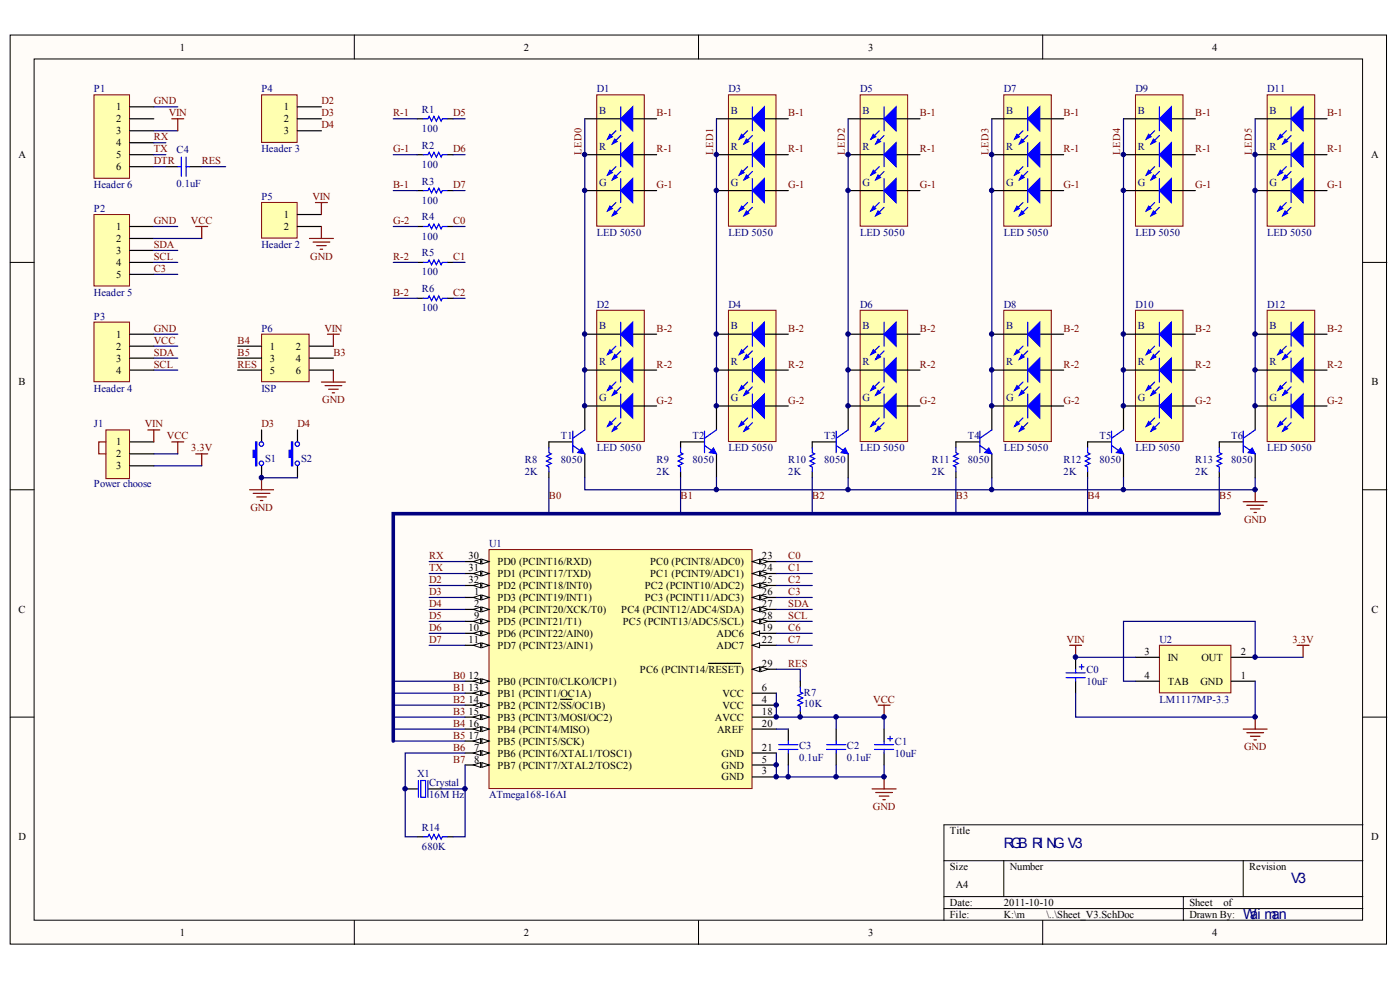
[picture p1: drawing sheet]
<svg xmlns="http://www.w3.org/2000/svg" width="291mm" height="204mm" viewBox="0 0 291 204" stroke-linecap="round" stroke-linejoin="round" font-family="sans-serif">
<g fill="#fffcf8" stroke="#000" stroke-width=".21">
<path d="M2.1 7.3h286.1v188.9h-286.1z"/>
<path d="M7.1 12.3h276.2v179h-276.2z"/>
</g>
<g fill="none" stroke="#000" stroke-width=".21">
<path d="M73.7 7.3v5M145.2 7.3v5M216.8 7.3v5M2.1 54.5h5M283.3 54.5h5M2.1 101.8h5M283.3 101.8h5M2.1 149.1h5M283.3 149.1h5M196.2 178.9h87.1M208.7 178.9v7.5M258.4 178.9v7.5"/>
<path d="M283.3 171.4h-87.1v19.9M73.7 191.3v5M145.2 191.3v5M196.2 186.4h87.1M196.2 188.9h87.1M216.8 191.3v5M246 186.4v4.9"/>
</g>
<path d="M124.1 19.7h9.8v27.3h-9.8z" fill="#ffffb0" stroke="#800000" stroke-width=".21"/>
<path d="M86.7 24.7h1.3M93 24.7h1.2M121.6 39.6h7.4M121.6 32.2h7.4M121.6 24.7h7.4M131.5 39.6h5M131.5 32.2h5M131.5 24.7h5" fill="none" stroke="#000" stroke-width=".25"/>
<g fill="#00f" stroke="#00f" stroke-width=".25">
<path d="M129 39.6l2.5-2.5v5z"/>
<path d="M126.8 42.9l.5 .4-1 .5z"/>
<path d="M127.8 43.8l.5 .5-1 .5z"/>
<path d="M129 32.2l2.5-2.5v4.9z"/>
<path d="M126.8 35.4l.5 .5-1 .5z"/>
<path d="M127.8 36.4l.5 .5-1 .5z"/>
<path d="M129 24.7l2.5-2.5v5z"/>
<path d="M126.8 27.9l.5 .5-1 .5z"/>
<path d="M127.8 28.9l.5 .5-1 .5z"/>
</g>
<path d="M88 24.7h1l.2-.5 .5 1 .5-1 .5 1 .5-1 .5 1 .3-.5h1M128 34.6l-1.7 1.8M128 27.2l-1.7 1.7M129 22.2v5M129 29.7v4.9M129 37.1v5M129 35.6l-1.7 1.8M129 28.2l-1.7 1.7M128 42.1l-1.7 1.7M129 43.1l-1.7 1.7" fill="none" stroke="#00f" stroke-width=".25"/>
<path d="M124.1 64.5h9.8v27.3h-9.8z" fill="#ffffb0" stroke="#800000" stroke-width=".21"/>
<path d="M121.6 76.9h7.4M121.6 69.5h7.4M131.5 76.9h5M131.5 69.5h5M121.6 84.4h7.4M131.5 84.4h5" fill="none" stroke="#000" stroke-width=".25"/>
<g fill="#00f" stroke="#00f" stroke-width=".25">
<path d="M129 84.4l2.5-2.5v5z"/>
<path d="M126.8 87.6l.5 .5-1 .5z"/>
<path d="M127.8 88.6l.5 .5-1 .5z"/>
<path d="M129 76.9l2.5-2.5v5z"/>
<path d="M126.8 80.2l.5 .5-1 .5z"/>
<path d="M127.8 81.2l.5 .5-1 .4z"/>
<path d="M129 69.5l2.5-2.5v5z"/>
<path d="M126.8 72.7l.5 .5-1 .5z"/>
<path d="M127.8 73.7l.5 .5-1 .5z"/>
</g>
<path d="M128 79.4l-1.7 1.8M128 72l-1.7 1.7M129 67v5M129 74.4v5M129 72.9l-1.7 1.8M128 86.9l-1.7 1.7M129 87.9l-1.7 1.7M129 81.9v5M129 80.4l-1.7 1.7" fill="none" stroke="#00f" stroke-width=".25"/>
<path d="M151.4 19.7h9.9v27.3h-9.9z" fill="#ffffb0" stroke="#800000" stroke-width=".21"/>
<path d="M148.9 39.6h7.5M148.9 32.2h7.5M148.9 24.7h7.5M158.9 39.6h5M158.9 32.2h5M158.9 24.7h5" fill="none" stroke="#000" stroke-width=".25"/>
<g fill="#00f" stroke="#00f" stroke-width=".25">
<path d="M156.4 39.6l2.5-2.5v5z"/>
<path d="M154.2 42.9l.5 .4-1 .5z"/>
<path d="M155.2 43.8l.5 .5-1 .5z"/>
<path d="M156.4 32.2l2.5-2.5v4.9z"/>
<path d="M154.2 35.4l.5 .5-1 .5z"/>
<path d="M155.2 36.4l.5 .5-1 .5z"/>
<path d="M156.4 24.7l2.5-2.5v5z"/>
<path d="M154.2 27.9l.5 .5-1 .5z"/>
<path d="M155.2 28.9l.5 .5-1 .5z"/>
</g>
<path d="M155.4 34.6l-1.7 1.8M155.4 27.2l-1.7 1.7M156.4 22.2v5M156.4 29.7v4.9M156.4 37.1v5M156.4 35.6l-1.7 1.8M156.4 28.2l-1.7 1.7M155.4 42.1l-1.7 1.7M156.4 43.1l-1.7 1.7" fill="none" stroke="#00f" stroke-width=".25"/>
<path d="M151.4 64.5h9.9v27.3h-9.9z" fill="#ffffb0" stroke="#800000" stroke-width=".21"/>
<path d="M148.9 76.9h7.5M148.9 69.5h7.5M158.9 76.9h5M158.9 69.5h5M148.9 84.4h7.5M158.9 84.4h5" fill="none" stroke="#000" stroke-width=".25"/>
<g fill="#00f" stroke="#00f" stroke-width=".25">
<path d="M156.4 84.4l2.5-2.5v5z"/>
<path d="M154.2 87.6l.5 .5-1 .5z"/>
<path d="M155.2 88.6l.5 .5-1 .5z"/>
<path d="M156.4 76.9l2.5-2.5v5z"/>
<path d="M154.2 80.2l.5 .5-1 .5z"/>
<path d="M155.2 81.2l.5 .5-1 .4z"/>
<path d="M156.4 69.5l2.5-2.5v5z"/>
<path d="M154.2 72.7l.5 .5-1 .5z"/>
<path d="M155.2 73.7l.5 .5-1 .5z"/>
</g>
<path d="M155.4 79.4l-1.7 1.8M155.4 72l-1.7 1.7M156.4 67v5M156.4 74.4v5M156.4 72.9l-1.7 1.8M155.4 86.9l-1.7 1.7M156.4 87.9l-1.7 1.7M156.4 81.9v5M156.4 80.4l-1.7 1.7" fill="none" stroke="#00f" stroke-width=".25"/>
<path d="M178.8 19.7h9.9v27.3h-9.9z" fill="#ffffb0" stroke="#800000" stroke-width=".21"/>
<path d="M176.3 39.6h7.5M176.3 32.2h7.5M176.3 24.7h7.5M186.3 39.6h5M186.3 32.2h5M186.3 24.7h5" fill="none" stroke="#000" stroke-width=".25"/>
<g fill="#00f" stroke="#00f" stroke-width=".25">
<path d="M183.8 39.6l2.5-2.5v5z"/>
<path d="M181.5 42.9l.5 .4-.9 .5z"/>
<path d="M182.5 43.8l.5 .5-1 .5z"/>
<path d="M183.8 32.2l2.5-2.5v4.9z"/>
<path d="M181.5 35.4l.5 .5-.9 .5z"/>
<path d="M182.5 36.4l.5 .5-1 .5z"/>
<path d="M183.8 24.7l2.5-2.5v5z"/>
<path d="M181.5 27.9l.5 .5-.9 .5z"/>
<path d="M182.5 28.9l.5 .5-1 .5z"/>
</g>
<path d="M182.8 34.6l-1.7 1.8M182.8 27.2l-1.7 1.7M183.8 22.2v5M183.8 29.7v4.9M183.8 37.1v5M183.8 35.6l-1.8 1.8M183.8 28.2l-1.8 1.7M182.8 42.1l-1.7 1.7M183.8 43.1l-1.8 1.7" fill="none" stroke="#00f" stroke-width=".25"/>
<path d="M178.8 64.5h9.9v27.3h-9.9z" fill="#ffffb0" stroke="#800000" stroke-width=".21"/>
<path d="M176.3 76.9h7.5M176.3 69.5h7.5M186.3 76.9h5M186.3 69.5h5M176.3 84.4h7.5M186.3 84.4h5" fill="none" stroke="#000" stroke-width=".25"/>
<g fill="#00f" stroke="#00f" stroke-width=".25">
<path d="M183.8 84.4l2.5-2.5v5z"/>
<path d="M181.5 87.6l.5 .5-.9 .5z"/>
<path d="M182.5 88.6l.5 .5-1 .5z"/>
<path d="M183.8 76.9l2.5-2.5v5z"/>
<path d="M181.5 80.2l.5 .5-.9 .5z"/>
<path d="M182.5 81.2l.5 .5-1 .4z"/>
<path d="M183.8 69.5l2.5-2.5v5z"/>
<path d="M181.5 72.7l.5 .5-.9 .5z"/>
<path d="M182.5 73.7l.5 .5-1 .5z"/>
</g>
<path d="M182.8 79.4l-1.7 1.8M182.8 72l-1.7 1.7M183.8 67v5M183.8 74.4v5M183.8 72.9l-1.8 1.8M182.8 86.9l-1.7 1.7M183.8 87.9l-1.8 1.7M183.8 81.9v5M183.8 80.4l-1.8 1.7" fill="none" stroke="#00f" stroke-width=".25"/>
<path d="M236.1 19.7h9.8v27.3h-9.8z" fill="#ffffb0" stroke="#800000" stroke-width=".21"/>
<path d="M233.6 39.6h7.4M233.6 32.2h7.4M233.6 24.7h7.4M243.5 39.6h5M243.5 32.2h5M243.5 24.7h5" fill="none" stroke="#000" stroke-width=".25"/>
<g fill="#00f" stroke="#00f" stroke-width=".25">
<path d="M241 39.6l2.5-2.5v5z"/>
<path d="M238.8 42.9l.5 .4-1 .5z"/>
<path d="M239.8 43.8l.5 .5-1 .5z"/>
<path d="M241 32.2l2.5-2.5v4.9z"/>
<path d="M238.8 35.4l.5 .5-1 .5z"/>
<path d="M239.8 36.4l.5 .5-1 .5z"/>
<path d="M241 24.7l2.5-2.5v5z"/>
<path d="M238.8 27.9l.5 .5-1 .5z"/>
<path d="M239.8 28.9l.5 .5-1 .5z"/>
</g>
<path d="M240 34.6l-1.7 1.8M240 27.2l-1.7 1.7M241 22.2v5M241 29.7v4.9M241 37.1v5M241 35.6l-1.7 1.8M241 28.2l-1.7 1.7M240 42.1l-1.7 1.7M241 43.1l-1.7 1.7" fill="none" stroke="#00f" stroke-width=".25"/>
<path d="M236.1 64.5h9.8v27.3h-9.8z" fill="#ffffb0" stroke="#800000" stroke-width=".21"/>
<path d="M233.6 76.9h7.4M233.6 69.5h7.4M243.5 76.9h5M243.5 69.5h5M233.6 84.4h7.4M243.5 84.4h5" fill="none" stroke="#000" stroke-width=".25"/>
<g fill="#00f" stroke="#00f" stroke-width=".25">
<path d="M241 84.4l2.5-2.5v5z"/>
<path d="M238.8 87.6l.5 .5-1 .5z"/>
<path d="M239.8 88.6l.5 .5-1 .5z"/>
<path d="M241 76.9l2.5-2.5v5z"/>
<path d="M238.8 80.2l.5 .5-1 .5z"/>
<path d="M239.8 81.2l.5 .5-1 .4z"/>
<path d="M241 69.5l2.5-2.5v5z"/>
<path d="M238.8 72.7l.5 .5-1 .5z"/>
<path d="M239.8 73.7l.5 .5-1 .5z"/>
</g>
<path d="M240 79.4l-1.7 1.8M240 72l-1.7 1.7M241 67v5M241 74.4v5M241 72.9l-1.7 1.8M240 86.9l-1.7 1.7M241 87.9l-1.7 1.7M241 81.9v5M241 80.4l-1.7 1.7" fill="none" stroke="#00f" stroke-width=".25"/>
<path d="M263.4 19.7h9.9v27.3h-9.9z" fill="#ffffb0" stroke="#800000" stroke-width=".21"/>
<path d="M260.9 39.6h7.5M260.9 32.2h7.5M260.9 24.7h7.5M270.9 39.6h5M270.9 32.2h5M270.9 24.7h5" fill="none" stroke="#000" stroke-width=".25"/>
<g fill="#00f" stroke="#00f" stroke-width=".25">
<path d="M268.4 39.6l2.5-2.5v5z"/>
<path d="M266.2 42.9l.5 .4-1 .5z"/>
<path d="M267.2 43.8l.5 .5-1 .5z"/>
<path d="M268.4 32.2l2.5-2.5v4.9z"/>
<path d="M266.2 35.4l.5 .5-1 .5z"/>
<path d="M267.2 36.4l.5 .5-1 .5z"/>
<path d="M268.4 24.7l2.5-2.5v5z"/>
<path d="M266.2 27.9l.5 .5-1 .5z"/>
<path d="M267.2 28.9l.5 .5-1 .5z"/>
</g>
<path d="M267.4 34.6l-1.7 1.8M267.4 27.2l-1.7 1.7M268.4 22.2v5M268.4 29.7v4.9M268.4 37.1v5M268.4 35.6l-1.7 1.8M268.4 28.2l-1.7 1.7M267.4 42.1l-1.7 1.7M268.4 43.1l-1.7 1.7" fill="none" stroke="#00f" stroke-width=".25"/>
<path d="M263.4 64.5h9.9v27.3h-9.9z" fill="#ffffb0" stroke="#800000" stroke-width=".21"/>
<g fill="none" stroke="#000" stroke-width=".25">
<path d="M86.7 32.2h1.3M86.7 39.6h1.3M93 32.2h1.2M93 39.6h1.2M86.7 47.1h1.3M86.7 54.5h1.3M93 47.1h1.2M93 54.5h1.2M86.7 62h1.3M93 62h1.2M260.9 76.9h7.5M260.9 69.5h7.5"/>
<path d="M270.9 76.9h5M270.9 69.5h5M260.9 84.4h7.5M270.9 84.4h5"/>
</g>
<g fill="#00f" stroke="#00f" stroke-width=".25">
<path d="M268.4 84.4l2.5-2.5v5z"/>
<path d="M266.2 87.6l.5 .5-1 .5z"/>
<path d="M267.2 88.6l.5 .5-1 .5z"/>
<path d="M268.4 76.9l2.5-2.5v5z"/>
<path d="M266.2 80.2l.5 .5-1 .5z"/>
<path d="M267.2 81.2l.5 .5-1 .4z"/>
<path d="M268.4 69.5l2.5-2.5v5z"/>
<path d="M266.2 72.7l.5 .5-1 .5z"/>
<path d="M267.2 73.7l.5 .5-1 .5z"/>
</g>
<g fill="none" stroke="#00f" stroke-width=".25">
<path d="M88 32.2h1l.2-.5 .5 1 .5-1 .5 1 .5-1 .5 1 .3-.5h1M88 39.6h1l.2-.5 .5 1 .5-1 .5 1 .5-1 .5 1 .3-.5h1M88 47.1h1l.2-.5 .5 1 .5-1 .5 1 .5-1 .5 1 .3-.5h1M88 54.5h1l.2-.5 .5 1 .5-1 .5 1 .5-1 .5 1 .3-.5h1M88 62h1l.2-.5 .5 1 .5-1 .5 1 .5-1 .5 1 .3-.5h1M267.4 79.4l-1.7 1.8M267.4 72l-1.7 1.7M268.4 67v5M268.4 74.4v5M268.4 72.9l-1.7 1.8M267.4 86.9l-1.7 1.7M268.4 87.9l-1.7 1.7"/>
<path d="M268.4 81.9v5M268.4 80.4l-1.7 1.7"/>
</g>
<g fill="none" stroke="#000080" stroke-width=".25">
<path d="M81.8 24.7h4.9M81.8 32.2h4.9M81.8 39.6h4.9M94.2 24.7h2.5M94.2 32.2h2.5M94.2 39.6h2.5M121.6 24.7v59.7M148.9 24.7v59.7M176.3 24.7v59.7M206.2 24.7v59.7M233.6 24.7v59.7M260.9 24.7v59.7"/>
<path d="M81.8 47.1h4.9M81.8 54.5h4.9M94.2 47.1h2.5M94.2 54.5h2.5M81.8 62h4.9M94.2 62h2.5"/>
</g>
<path d="M101.7 114.2h54.6v49.7h-54.6z" fill="#ffffb0" stroke="#800000" stroke-width=".21"/>
<path d="M96.7 116.7h5" fill="none" stroke="#000" stroke-width=".25"/>
<g fill="#fffcf8" stroke="#000" stroke-width=".21">
<path d="M100.2 116.2l1.5 .5-1.5 .5z"/>
<path d="M98.4 116.7l1.5-.5v1z"/>
</g>
<path d="M96.7 119.2h5" fill="none" stroke="#000" stroke-width=".25"/>
<g fill="#fffcf8" stroke="#000" stroke-width=".21">
<path d="M100.2 118.7l1.5 .5-1.5 .5z"/>
<path d="M98.4 119.2l1.5-.5v1z"/>
</g>
<path d="M96.7 121.7h5" fill="none" stroke="#000" stroke-width=".25"/>
<g fill="#fffcf8" stroke="#000" stroke-width=".21">
<path d="M100.2 121.2l1.5 .5-1.5 .5z"/>
<path d="M98.4 121.7l1.5-.5v1z"/>
</g>
<path d="M96.7 124.2h5" fill="none" stroke="#000" stroke-width=".25"/>
<g fill="#fffcf8" stroke="#000" stroke-width=".21">
<path d="M100.2 123.7l1.5 .5-1.5 .5z"/>
<path d="M98.4 124.2l1.5-.5v1z"/>
</g>
<path d="M96.7 126.7h5" fill="none" stroke="#000" stroke-width=".25"/>
<g fill="#fffcf8" stroke="#000" stroke-width=".21">
<path d="M100.2 126.2l1.5 .5-1.5 .5z"/>
<path d="M98.4 126.7l1.5-.5v1z"/>
</g>
<path d="M96.7 156.5h5" fill="none" stroke="#000" stroke-width=".25"/>
<g fill="#fffcf8" stroke="#000" stroke-width=".21">
<path d="M100.2 156l1.5 .5-1.5 .5z"/>
<path d="M98.4 156.5l1.5-.5v1z"/>
</g>
<path d="M96.7 159h5" fill="none" stroke="#000" stroke-width=".25"/>
<g fill="#fffcf8" stroke="#000" stroke-width=".21">
<path d="M100.2 158.5l1.5 .5-1.5 .5z"/>
<path d="M98.4 159l1.5-.5v1z"/>
</g>
<path d="M96.7 129.2h5" fill="none" stroke="#000" stroke-width=".25"/>
<g fill="#fffcf8" stroke="#000" stroke-width=".21">
<path d="M100.2 128.7l1.5 .5-1.5 .5z"/>
<path d="M98.4 129.2l1.5-.5v1z"/>
</g>
<path d="M96.7 131.6h5" fill="none" stroke="#000" stroke-width=".25"/>
<g fill="#fffcf8" stroke="#000" stroke-width=".21">
<path d="M100.2 131.1l1.5 .5-1.5 .5z"/>
<path d="M98.4 131.6l1.5-.5v1z"/>
</g>
<path d="M96.7 134.1h5" fill="none" stroke="#000" stroke-width=".25"/>
<g fill="#fffcf8" stroke="#000" stroke-width=".21">
<path d="M100.2 133.6l1.5 .5-1.5 .5z"/>
<path d="M98.4 134.1l1.5-.5v1z"/>
</g>
<path d="M96.7 141.6h5" fill="none" stroke="#000" stroke-width=".25"/>
<g fill="#fffcf8" stroke="#000" stroke-width=".21">
<path d="M100.2 141.1l1.5 .5-1.5 .5z"/>
<path d="M98.4 141.6l1.5-.5v1z"/>
</g>
<path d="M96.7 144.1h5" fill="none" stroke="#000" stroke-width=".25"/>
<g fill="#fffcf8" stroke="#000" stroke-width=".21">
<path d="M100.2 143.6l1.5 .5-1.5 .5z"/>
<path d="M98.4 144.1l1.5-.5v1z"/>
</g>
<path d="M96.7 146.6h5" fill="none" stroke="#000" stroke-width=".25"/>
<g fill="#fffcf8" stroke="#000" stroke-width=".21">
<path d="M100.2 146.1l1.5 .5-1.5 .5z"/>
<path d="M98.4 146.6l1.5-.5v1z"/>
</g>
<path d="M96.7 149.1h5M116.5 145.4h2.4" fill="none" stroke="#000" stroke-width=".25"/>
<g fill="#fffcf8" stroke="#000" stroke-width=".21">
<path d="M100.2 148.6l1.5 .5-1.5 .5z"/>
<path d="M98.4 149.1l1.5-.5v1z"/>
</g>
<path d="M96.7 151.5h5" fill="none" stroke="#000" stroke-width=".25"/>
<g fill="#fffcf8" stroke="#000" stroke-width=".21">
<path d="M100.2 151l1.5 .5-1.5 .5z"/>
<path d="M98.4 151.5l1.5-.5v1z"/>
</g>
<path d="M96.7 154h5" fill="none" stroke="#000" stroke-width=".25"/>
<g fill="#fffcf8" stroke="#000" stroke-width=".21">
<path d="M100.2 153.5l1.5 .5-1.5 .5z"/>
<path d="M98.4 154l1.5-.5v1z"/>
</g>
<path d="M156.4 139.1h5" fill="none" stroke="#000" stroke-width=".25"/>
<g fill="#fffcf8" stroke="#000" stroke-width=".21">
<path d="M156.4 139.1l1.5-.5v1z"/>
<path d="M158.2 138.6l1.4 .5-1.4 .5z"/>
</g>
<path d="M156.4 116.7h5M147.3 137.9h6.7M156.4 144.1h5M156.4 159h5M156.4 149.1h5M156.4 151.5h5M156.4 156.5h5" fill="none" stroke="#000" stroke-width=".25"/>
<g fill="#fffcf8" stroke="#000" stroke-width=".21">
<path d="M156.4 116.7l1.5-.5v1z"/>
<path d="M158.2 116.2l1.4 .5-1.4 .5z"/>
</g>
<path d="M156.4 119.2h5" fill="none" stroke="#000" stroke-width=".25"/>
<g fill="#fffcf8" stroke="#000" stroke-width=".21">
<path d="M156.4 119.2l1.5-.5v1z"/>
<path d="M158.2 118.7l1.4 .5-1.4 .5z"/>
</g>
<path d="M156.4 121.7h5" fill="none" stroke="#000" stroke-width=".25"/>
<g fill="#fffcf8" stroke="#000" stroke-width=".21">
<path d="M156.4 121.7l1.5-.5v1z"/>
<path d="M158.2 121.2l1.4 .5-1.4 .5z"/>
</g>
<path d="M156.4 124.2h5" fill="none" stroke="#000" stroke-width=".25"/>
<g fill="#fffcf8" stroke="#000" stroke-width=".21">
<path d="M156.4 124.2l1.5-.5v1z"/>
<path d="M158.2 123.7l1.4 .5-1.4 .5z"/>
</g>
<path d="M156.4 126.7h5" fill="none" stroke="#000" stroke-width=".25"/>
<g fill="#fffcf8" stroke="#000" stroke-width=".21">
<path d="M156.4 126.7l1.5-.5v1z"/>
<path d="M158.2 126.2l1.4 .5-1.4 .5z"/>
</g>
<path d="M156.4 129.2h5" fill="none" stroke="#000" stroke-width=".25"/>
<g fill="#fffcf8" stroke="#000" stroke-width=".21">
<path d="M156.4 129.2l1.5-.5v1z"/>
<path d="M158.2 128.7l1.4 .5-1.4 .5z"/>
</g>
<path d="M156.4 131.6h5M156.4 146.6h5M156.4 161.5h5" fill="none" stroke="#000" stroke-width=".25"/>
<path d="M156.4 131.6l1.5-.5v1z" fill="#fffcf8" stroke="#000" stroke-width=".21"/>
<path d="M156.4 134.1h5" fill="none" stroke="#000" stroke-width=".25"/>
<path d="M156.4 134.1l1.5-.5v1z" fill="#fffcf8" stroke="#000" stroke-width=".21"/>
<g fill="none" stroke="#000080" stroke-width=".25">
<path d="M89.2 116.7h7.5M89.2 119.2h7.5M161.4 116.7h7.5M161.4 119.2h7.5M89.2 121.7h7.5M89.2 124.2h7.5M89.2 126.7h7.5M89.2 129.2h7.5M89.2 131.6h7.5M89.2 134.1h7.5M161.4 139.1h5v2.5M161.4 121.7h7.5"/>
<path d="M161.4 124.2h7.5M161.4 126.7h7.5M161.4 129.2h7.5M161.4 131.6h7.5M161.4 134.1h7.5"/>
</g>
<path d="M182.5 146.6h2.5M183.8 146.6v2.5M181.3 164h5M182 164.7h3.5M182.8 165.5h2M183.5 166.2h.5M183.8 161.5v2.5" fill="none" stroke="#800000" stroke-width=".25"/>
<path d="M166.4 141.6v1.2M166.4 147.8v1.3M173.8 151.5v2.5M173.8 156.5v2.5M183.8 151.5v2.5M183.8 156.5v2.5" fill="none" stroke="#000" stroke-width=".25"/>
<path d="M166.4 142.8v1l.5 .3-1 .5 1 .5-1 .5 1 .5-1 .5 .5 .2v1M171.8 154.8h4M171.8 155.8h4M173.8 154v.8M173.8 155.8v.7M181.8 154.8h4M181.8 155.8h4M183.8 154v.8M183.8 155.8v.7M184.5 153.5h1M185 153v1" fill="none" stroke="#00f" stroke-width=".25"/>
<path d="M208.7 19.7h9.9v27.3h-9.9z" fill="#ffffb0" stroke="#800000" stroke-width=".21"/>
<path d="M206.2 39.6h7.5M206.2 32.2h7.5M206.2 24.7h7.5M216.1 39.6h5M216.1 32.2h5M216.1 24.7h5" fill="none" stroke="#000" stroke-width=".25"/>
<g fill="#00f" stroke="#00f" stroke-width=".25">
<path d="M213.7 39.6l2.4-2.5v5z"/>
<path d="M211.4 42.9l.5 .4-1 .5z"/>
<path d="M212.4 43.8l.5 .5-1 .5z"/>
<path d="M213.7 32.2l2.4-2.5v4.9z"/>
<path d="M211.4 35.4l.5 .5-1 .5z"/>
<path d="M212.4 36.4l.5 .5-1 .5z"/>
<path d="M213.7 24.7l2.4-2.5v5z"/>
<path d="M211.4 27.9l.5 .5-1 .5z"/>
<path d="M212.4 28.9l.5 .5-1 .5z"/>
</g>
<path d="M212.7 34.6l-1.8 1.8M212.7 27.2l-1.8 1.7M213.7 22.2v5M213.7 29.7v4.9M213.7 37.1v5M213.7 35.6l-1.8 1.8M213.7 28.2l-1.8 1.7M212.7 42.1l-1.8 1.7M213.7 43.1l-1.8 1.7" fill="none" stroke="#00f" stroke-width=".25"/>
<path d="M208.7 64.5h9.9v27.3h-9.9z" fill="#ffffb0" stroke="#800000" stroke-width=".21"/>
<path d="M206.2 76.9h7.5M206.2 69.5h7.5M216.1 76.9h5M216.1 69.5h5M206.2 84.4h7.5M216.1 84.4h5" fill="none" stroke="#000" stroke-width=".25"/>
<g fill="#00f" stroke="#00f" stroke-width=".25">
<path d="M213.7 84.4l2.4-2.5v5z"/>
<path d="M211.4 87.6l.5 .5-1 .5z"/>
<path d="M212.4 88.6l.5 .5-1 .5z"/>
<path d="M213.7 76.9l2.4-2.5v5z"/>
<path d="M211.4 80.2l.5 .5-1 .5z"/>
<path d="M212.4 81.2l.5 .5-1 .4z"/>
<path d="M213.7 69.5l2.4-2.5v5z"/>
<path d="M211.4 72.7l.5 .5-1 .5z"/>
<path d="M212.4 73.7l.5 .5-1 .5z"/>
</g>
<path d="M212.7 79.4l-1.8 1.8M212.7 72l-1.8 1.7M213.7 67v5M213.7 74.4v5M213.7 72.9l-1.8 1.8M212.7 86.9l-1.8 1.7M213.7 87.9l-1.8 1.7M213.7 81.9v5M213.7 80.4l-1.8 1.7" fill="none" stroke="#00f" stroke-width=".25"/>
<path d="M40.7 47.1h2.5M41.9 47.1v2.5M66.8 79.4h5M69.3 76.9v2.5M67.6 80.2h3.5M68.3 80.9h2M69.1 81.7h.5" fill="none" stroke="#800000" stroke-width=".25"/>
<path d="M54.4 69.5h9.9v9.8h-9.9z" fill="#ffffb0" stroke="#800000" stroke-width=".21"/>
<g fill="none" stroke="#000" stroke-width=".25">
<path d="M34.5 34.6h2.5M39.4 34.6h2.5M49.4 72h5M49.4 74.4h5M49.4 76.9h5M64.3 72h5M64.3 74.4h5M64.3 76.9h5M114.1 98.1v1.2M119.1 91.9h-5v1.2M121.6 84.4v5M121.6 94.3v5"/>
<path d="M141.5 98.1v1.2M146.5 91.9h-5v1.2M148.9 84.4v5M148.9 94.3v5M168.9 98.1v1.2M173.8 91.9h-4.9v1.2M176.3 84.4v5M176.3 94.3v5M198.7 98.1v1.2M203.7 91.9h-5v1.2M206.2 84.4v5M206.2 94.3v5"/>
<path d="M226.1 98.1v1.2M231.1 91.9h-5v1.2M233.6 84.4v5M233.6 94.3v5M253.5 98.1v1.2M258.4 91.9h-4.9v1.2M260.9 84.4v5M260.9 94.3v5M163.9 151.5v2.5M163.9 156.5v2.5"/>
</g>
<g fill="none" stroke="#00f" stroke-width=".25">
<path d="M37 34.6h.7M37.7 32.7v3.9M38.7 32.7v3.9M38.7 34.6h.7M114.1 93.1v1l.5 .2-1 .5 1 .5-1 .5 1 .5-1 .5 .5 .3v1M119.1 92.6l2.5 1.7M119.1 89.6v4.5M121.6 89.4l-2.5 1.7M141.5 93.1v1l.5 .2-1 .5 1 .5-1 .5 1 .5-1 .5 .5 .3v1M146.5 92.6l2.4 1.7M146.5 89.6v4.5M148.9 89.4l-2.4 1.7"/>
<path d="M168.9 93.1v1l.5 .2-1 .5 1 .5-1 .5 1 .5-1 .5 .5 .3v1M173.8 92.6l2.5 1.7M173.8 89.6v4.5M176.3 89.4l-2.5 1.7M198.7 93.1v1l.5 .2-1 .5 1 .5-1 .5 1 .5-1 .5 .5 .3v1M203.7 92.6l2.5 1.7M203.7 89.6v4.5M206.2 89.4l-2.5 1.7M226.1 93.1v1l.5 .2-1 .5 1 .5-1 .5 1 .5-1 .5 .5 .3v1M231.1 92.6l2.5 1.7M231.1 89.6v4.5M233.6 89.4l-2.5 1.7"/>
<path d="M253.5 93.1v1l.5 .2-1 .5 1 .5-1 .5 1 .5-1 .5 .5 .3v1M258.4 92.6l2.5 1.7M258.4 89.6v4.5M260.9 89.4l-2.5 1.7M161.9 154.8h4M161.9 155.8h4M163.9 154v.8M163.9 155.8v.7"/>
</g>
<g fill="#00f" stroke="#00f" stroke-width=".21">
<path d="M120.9 93.1l.7 1.2-1.5-.2z"/>
<path d="M148.3 93.1l.6 1.2-1.4-.2z"/>
<path d="M175.7 93.1l.6 1.2-1.5-.2z"/>
<path d="M205.6 93.1l.6 1.2-1.5-.2z"/>
<path d="M232.9 93.1l.7 1.2-1.5-.2z"/>
<path d="M260.3 93.1l.6 1.2-1.5-.2z"/>
</g>
<g fill="none" stroke="#000080" stroke-width=".25">
<path d="M32 57h5M114.1 99.3v7.5M121.6 99.3v2.5h27.3v-2.5M141.5 99.3v7.5M168.9 99.3v7.5M176.3 99.3v2.5h-27.4M198.7 99.3v7.5M206.2 99.3v2.5M226.1 99.3v7.5M233.6 99.3v2.5M253.5 99.3v7.5M260.9 99.3v2.5h-84.6"/>
<path d="M81.8 151.5h14.9M81.8 154h14.9M81.8 149.1h14.9M81.8 146.6h14.9M81.8 141.6h14.9M81.8 144.1h14.9M161.4 144.1v5h22.4v2.4M161.4 156.5v5h22.4v-2.5M161.4 151.5h2.5M163.9 159v2.5M173.8 149.1v2.4M173.8 159v2.5"/>
</g>
<path d="M258.4 104.3h5M259.2 105h3.5M259.9 105.8h2M260.7 106.5h.5M260.9 101.8v2.5" fill="none" stroke="#800000" stroke-width=".25"/>
<path d="M253.5 106.8h-171.7v47.2" fill="none" stroke="#000080" stroke-width=".75"/>
<path d="M19.5 19.7h7.4v17.4h-7.4z" fill="#ffffb0" stroke="#800000" stroke-width=".21"/>
<path d="M27 22.2h5M27 24.7h5M27 27.2h5M27 29.7h5M27 32.2h5M27 34.6h5" fill="none" stroke="#000" stroke-width=".25"/>
<path d="M19.5 44.6h7.4v14.8h-7.4z" fill="#ffffb0" stroke="#800000" stroke-width=".21"/>
<path d="M27 47.1h5M27 49.6h5M27 52.1h5M27 54.5h5M27 57h5" fill="none" stroke="#000" stroke-width=".25"/>
<path d="M19.5 67h7.4v12.3h-7.4z" fill="#ffffb0" stroke="#800000" stroke-width=".21"/>
<path d="M27 69.5h5M27 72h5M27 74.4h5M27 76.9h5" fill="none" stroke="#000" stroke-width=".25"/>
<path d="M54.4 19.7h7.4v9.9h-7.4z" fill="#ffffb0" stroke="#800000" stroke-width=".21"/>
<path d="M61.8 22.2h5M61.8 24.7h5M61.8 27.2h5" fill="none" stroke="#000" stroke-width=".25"/>
<path d="M54.4 42.1h7.4v7.4h-7.4z" fill="#ffffb0" stroke="#800000" stroke-width=".21"/>
<path d="M61.8 44.6h5M61.8 47.1h5" fill="none" stroke="#000" stroke-width=".25"/>
<g fill="none" stroke="#000080" stroke-width=".25">
<path d="M32 34.6h2.5M32 32.2h2.5M32 29.7h2.5M32 27.2h5M32 22.2h5M41.9 34.6h5M32 47.1h5M32 52.1h5M32 54.5h5M32 69.5h5M32 72h5M32 74.4h5"/>
<path d="M32 76.9h5"/>
</g>
<path d="M64.3 49.6h5M65.1 50.3h3.5M65.6 42.1h2.5M65.8 51.1h2M66.6 51.8h.5M66.8 42.1v2.5M66.8 47.1v2.5" fill="none" stroke="#800000" stroke-width=".25"/>
<path d="M241 134.1h14.9v9.9h-14.9z" fill="#ffffb0" stroke="#800000" stroke-width=".21"/>
<path d="M223.6 136.6v2.5M236.1 136.6h4.9M256 136.6h4.9M223.6 141.6v2.5M236.1 141.6h4.9M256 141.6h4.9M84.2 164h2.8M86.7 173.9h1.3M89 164h2.7M93 173.9h1.2" fill="none" stroke="#000" stroke-width=".25"/>
<path d="M221.6 139.9h4M223.6 139.1v.8M224.4 138.6h.9M224.9 138.1v1M221.6 140.8h4M223.6 140.8v.8M87 162.2v3.5M87.5 162.2h1v3.5h-1zM88 173.9h1l.2-.5 .5 1 .5-1 .5 1 .5-1 .5 1 .3-.5h1M89 162.2v3.5" fill="none" stroke="#00f" stroke-width=".25"/>
<g fill="none" stroke="#800000" stroke-width=".25">
<path d="M35.7 24.7h2.5M37 24.7v2.5M68.1 69.5h2.5M69.3 69.5v2.5M222.4 134.1h2.5M223.6 134.1v2.5M269.6 134.1h2.5M270.9 134.1v2.5M258.4 151.5h5M259.2 152.3h3.5M259.9 153h2M260.7 153.8h.5"/>
<path d="M260.9 149.1v2.4"/>
</g>
<path d="M32 49.6h9.9M223.6 136.6h12.5M270.9 136.6h-10v-7.4h-27.3v12.4h2.5M96.7 159v5h-5M96.7 156.5h-12.5v17.4h2.5M260.9 141.6v7.5h-37.3v-5M96.7 164v9.9h-2.5" fill="none" stroke="#000080" stroke-width=".25"/>
<path d="M22 89.4h4.9v10.1h-4.9z" fill="#ffffb0" stroke="#800000" stroke-width=".21"/>
<path d="M27 91.9h5M27 94.3h5M27 96.8h5M54.4 89.4v2.5M54.4 96.8v2.5M61.8 89.4v2.5M61.8 96.8v2.5" fill="none" stroke="#000" stroke-width=".25"/>
<path d="M22 91.9h-1.5v2.4h1.5" fill="none" stroke="#bf0000" stroke-width=".25"/>
<path d="M30.7 89.4h2.5M32 89.4v2.5M35.7 91.9h2.5M37 91.9v2.4M40.7 94.3h2.5M41.9 94.3v2.5M54.4 99.3v2.5M51.9 101.8h5M52.6 102.5h3.5M53.4 103.3h2M54.1 104h.5" fill="none" stroke="#800000" stroke-width=".25"/>
<path d="M32 94.3h5M32 96.8h9.9M54.4 99.3h7.4" fill="none" stroke="#000080" stroke-width=".25"/>
<g fill="none" stroke="#00f" stroke-width=".25">
<circle cx="54.3" cy="92.3" r=".47"/>
<circle cx="54.3" cy="96.3" r=".46"/>
<circle cx="61.8" cy="92.3" r=".47"/>
<circle cx="61.8" cy="96.3" r=".46"/>
</g>
<g fill="#00f" stroke="#00f" stroke-width=".25">
<path d="M53.1 91.9h.3v4.9h-.3v-1.7h-.5v-1.5h.5z" fill-rule="evenodd"/>
<path d="M60.6 91.9h.2v4.9h-.2v-1.7h-.5v-1.5h.5z" fill-rule="evenodd"/>
</g>
<g fill="#000080" stroke="#000080" stroke-width=".21">
<circle cx="54.3" cy="99.3" r=".47"/>
<circle cx="84.2" cy="163.9" r=".46"/>
<circle cx="96.6" cy="163.9" r=".46"/>
<circle cx="121.5" cy="84.4" r=".46"/>
<circle cx="121.5" cy="76.9" r=".46"/>
<circle cx="121.5" cy="69.4" r=".46"/>
<circle cx="121.5" cy="39.6" r=".46"/>
<circle cx="121.5" cy="32.1" r=".46"/>
<circle cx="148.9" cy="101.8" r=".46"/>
<circle cx="148.9" cy="84.4" r=".46"/>
<circle cx="148.9" cy="76.9" r=".46"/>
<circle cx="148.9" cy="69.4" r=".46"/>
<circle cx="148.9" cy="39.6" r=".46"/>
<circle cx="148.9" cy="32.1" r=".46"/>
<circle cx="161.3" cy="161.4" r=".47"/>
<circle cx="161.4" cy="159" r=".46"/>
<circle cx="161.3" cy="149" r=".47"/>
<circle cx="161.4" cy="146.5" r=".46"/>
<circle cx="163.8" cy="161.4" r=".47"/>
<circle cx="166.3" cy="149" r=".47"/>
<circle cx="173.8" cy="161.4" r=".47"/>
<circle cx="173.8" cy="149" r=".47"/>
<circle cx="176.3" cy="101.8" r=".46"/>
<circle cx="176.3" cy="84.4" r=".46"/>
<circle cx="176.3" cy="76.9" r=".46"/>
<circle cx="176.3" cy="69.4" r=".46"/>
<circle cx="176.3" cy="39.6" r=".46"/>
<circle cx="176.3" cy="32.1" r=".46"/>
<circle cx="183.7" cy="161.4" r=".47"/>
<circle cx="183.7" cy="149" r=".47"/>
<circle cx="206.1" cy="101.8" r=".46"/>
<circle cx="206.1" cy="84.4" r=".46"/>
<circle cx="206.1" cy="76.9" r=".46"/>
<circle cx="206.1" cy="69.4" r=".46"/>
<circle cx="206.1" cy="39.6" r=".46"/>
<circle cx="206.1" cy="32.1" r=".46"/>
<circle cx="223.6" cy="136.6" r=".47"/>
<circle cx="233.5" cy="101.8" r=".46"/>
<circle cx="233.5" cy="84.4" r=".46"/>
<circle cx="233.5" cy="76.9" r=".46"/>
<circle cx="233.5" cy="69.4" r=".46"/>
<circle cx="233.5" cy="39.6" r=".46"/>
<circle cx="233.5" cy="32.1" r=".46"/>
<circle cx="260.9" cy="149" r=".47"/>
<circle cx="260.9" cy="136.6" r=".47"/>
<circle cx="260.9" cy="101.8" r=".46"/>
<circle cx="260.9" cy="84.4" r=".46"/>
<circle cx="260.9" cy="76.9" r=".46"/>
<circle cx="260.9" cy="69.4" r=".46"/>
<circle cx="260.9" cy="39.6" r=".46"/>
<circle cx="260.9" cy="32.1" r=".46"/>
</g>
<g font-size="3" fill="#000080">
<text x="208.7" y="176.2">RGB RI NG V3</text>
<text x="268.4" y="183.6">V3</text>
<text x="258.4" y="191.1">Wi man</text>
<text x="259.9" y="191.1">a</text>
</g>
<g font-size="2.2">
<text x="37.4" y="10.5">1</text>
<text x="108.9" y="10.5">2</text>
<text x="180.5" y="10.5">3</text>
<text x="252" y="10.5">4</text>
<text x="24.1" y="22.9">1</text>
<text x="59" y="22.9">1</text>
<text x="24.1" y="25.4">2</text>
<text x="24.1" y="27.9">3</text>
<text x="59" y="25.4">2</text>
<text x="59" y="27.9">3</text>
<text x="3.8" y="32.9">A</text>
<text x="24.1" y="30.4">4</text>
<text x="24.1" y="32.9">5</text>
<text x="24.1" y="35.4">6</text>
<text x="285.1" y="32.9">A</text>
<text x="24.1" y="47.8">1</text>
<text x="59" y="45.3">1</text>
<text x="59" y="47.8">2</text>
<text x="24.1" y="50.3">2</text>
<text x="24.1" y="52.8">3</text>
<text x="24.1" y="55.3">4</text>
<text x="24.1" y="57.8">5</text>
<text x="24.1" y="70.2">1</text>
<text x="24.1" y="72.7">2</text>
<text x="24.1" y="75.2">3</text>
<text x="24.1" y="77.7">4</text>
<text x="56.1" y="72.7">1</text>
<text x="56.1" y="75.2">3</text>
<text x="56.1" y="77.7">5</text>
<text x="61.5" y="72.7">2</text>
<text x="61.5" y="75.2">4</text>
<text x="61.5" y="77.7">6</text>
<text x="3.9" y="80.1">B</text>
<text x="285.1" y="80.1">B</text>
<text x="24.1" y="92.6">1</text>
<text x="24.1" y="95.1">2</text>
<text x="24.1" y="97.6">3</text>
<text x="97.4" y="116.2">30</text>
<text x="97.4" y="118.7">31</text>
<text x="103.4" y="117.5">PD0 (PCINT16/RXD)</text>
<text x="103.4" y="119.9">PD1 (PCINT17/TXD)</text>
<text x="135.2" y="117.5">PC0 (PCINT8/ADC0)</text>
<text x="135.2" y="119.9">PC1 (PCINT9/ADC1)</text>
<text x="158.4" y="116.2">23</text>
<text x="158.4" y="118.7">24</text>
<text x="97.4" y="121.2">32</text>
<text x="98.6" y="123.7">1</text>
<text x="103.4" y="122.4">PD2 (PCINT18/INT0)</text>
<text x="103.4" y="124.9">PD3 (PCINT19/INT1)</text>
<text x="134" y="122.4">PC2 (PCINT10/ADC2)</text>
<text x="134" y="124.9">PC3 (PCINT11/ADC3)</text>
<text x="158.4" y="121.2">25</text>
<text x="158.4" y="123.7">26</text>
<text x="3.9" y="127.4">C</text>
<text x="97.4" y="131.1">10</text>
<text x="98.6" y="126.2">2</text>
<text x="98.6" y="128.6">9</text>
<text x="103.4" y="127.4">PD4 (PCINT20/XCK/T0)</text>
<text x="103.4" y="129.9">PD5 (PCINT21/T1)</text>
<text x="129.2" y="127.4">PC4 (PCINT12/ADC4/SDA)</text>
<text x="129.5" y="129.9">PC5 (PCINT13/ADC5/SCL)</text>
<text x="158.4" y="126.2">27</text>
<text x="158.4" y="128.6">28</text>
<text x="158.4" y="131.1">19</text>
<text x="285.1" y="127.4">C</text>
<text x="97.4" y="133.6">11</text>
<text x="103.4" y="132.4">PD6 (PCINT22/AIN0)</text>
<text x="103.4" y="134.9">PD7 (PCINT23/AIN1)</text>
<text x="149" y="132.4">ADC6</text>
<text x="149" y="134.9">ADC7</text>
<text x="158.4" y="133.6">22</text>
<text x="237.9" y="136.1">3</text>
<text x="242.8" y="137.4">IN</text>
<text x="249.8" y="137.4">OUT</text>
<text x="258" y="136.1">2</text>
<text x="97.4" y="141.1">12</text>
<text x="97.4" y="143.6">13</text>
<text x="103.4" y="142.3">PB0 (PCINT0/CLKO/ICP1)</text>
<text x="133" y="139.8">PC6 (PCINT14/RESET)</text>
<text x="158.4" y="138.6">29</text>
<text x="158.4" y="143.6">6</text>
<text x="237.9" y="141.1">4</text>
<text x="242.8" y="142.3">TAB</text>
<text x="249.6" y="142.3">GND</text>
<text x="258" y="141.1">1</text>
<text x="97.4" y="146.1">14</text>
<text x="97.4" y="148.5">15</text>
<text x="103.4" y="144.8">PB1 (PCINT1/OC1A)</text>
<text x="103.4" y="147.3">PB2 (PCINT2/SS/OC1B)</text>
<text x="103.4" y="149.8">PB3 (PCINT3/MOSI/OC2)</text>
<text x="148.6" y="149.8">AVCC</text>
<text x="150.2" y="144.8">VCC</text>
<text x="150.2" y="147.3">VCC</text>
<text x="158.4" y="148.5">18</text>
<text x="158.4" y="146.1">4</text>
<text x="97.4" y="151">16</text>
<text x="97.4" y="153.5">17</text>
<text x="103.4" y="152.3">PB4 (PCINT4/MISO)</text>
<text x="103.4" y="154.8">PB5 (PCINT5/SCK)</text>
<text x="149.1" y="152.3">AREF</text>
<text x="158.4" y="151">20</text>
<text x="98.6" y="156">7</text>
<text x="98.6" y="158.5">8</text>
<text x="103.4" y="157.3">PB6 (PCINT6/XTAL1/TOSC1)</text>
<text x="103.4" y="159.7">PB7 (PCINT7/XTAL2/TOSC2)</text>
<text x="150" y="159.7">GND</text>
<text x="150" y="157.3">GND</text>
<text x="158.4" y="158.5">5</text>
<text x="158.4" y="156">21</text>
<text x="158.4" y="161">3</text>
<text x="150" y="162.2">GND</text>
<text x="197.5" y="173.4">Title</text>
<text x="3.8" y="174.6">D</text>
<text x="285.1" y="174.6">D</text>
<text x="197.5" y="180.9">Size</text>
<text x="198.7" y="184.6">A4</text>
<text x="209.9" y="180.9">Number</text>
<text x="259.7" y="180.9">Revision</text>
<text x="197.5" y="188.3">Date:</text>
<text x="197.5" y="190.8">File:</text>
<text x="208.7" y="188.3">2011-10-10</text>
<text x="208.7" y="190.8">K:\m</text>
<text x="217.5" y="190.8">\..\Sheet_V3.SchDoc</text>
<text x="247.2" y="188.3">Sheet</text>
<text x="247.2" y="190.8">Drawn By:</text>
<text x="254.4" y="188.3">of</text>
<text x="37.4" y="194.6">1</text>
<text x="108.9" y="194.6">2</text>
<text x="180.5" y="194.6">3</text>
<text x="252" y="194.6">4</text>
</g>
<g font-size="2.2" fill="#000080">
<text x="19.5" y="19.2">P1</text>
<text x="54.4" y="19.2">P4</text>
<text x="87.7" y="23.4">R1</text>
<text x="124.1" y="19.2">D1</text>
<text x="124.6" y="23.7">B</text>
<text x="151.4" y="19.2">D3</text>
<text x="151.9" y="23.7">B</text>
<text x="178.8" y="19.2">D5</text>
<text x="179.3" y="23.7">B</text>
<text x="208.7" y="19.2">D7</text>
<text x="209.2" y="23.7">B</text>
<text x="236.1" y="19.2">D9</text>
<text x="236.5" y="23.7">B</text>
<text x="263.4" y="19.2">D11</text>
<text x="263.9" y="23.7">B</text>
<text x="87.7" y="27.4">100</text>
<text x="36.7" y="31.9">C4</text>
<text x="54.4" y="31.6">Header 3</text>
<text x="87.7" y="34.9">100</text>
<text x="87.7" y="30.9">R2</text>
<text x="124.6" y="31.1">R</text>
<text x="151.9" y="31.1">R</text>
<text x="179.3" y="31.1">R</text>
<text x="209.2" y="31.1">R</text>
<text x="236.5" y="31.1">R</text>
<text x="263.9" y="31.1">R</text>
<text x="19.5" y="39.1">Header 6</text>
<text x="36.7" y="38.9">0.1uF</text>
<text x="54.4" y="41.6">P5</text>
<text x="87.7" y="38.4">R3</text>
<text x="124.6" y="38.6">G</text>
<text x="151.9" y="38.6">G</text>
<text x="179.3" y="38.6">G</text>
<text x="209.2" y="38.6">G</text>
<text x="236.5" y="38.6">G</text>
<text x="263.9" y="38.6">G</text>
<text x="19.5" y="44.1">P2</text>
<text x="87.7" y="42.3">100</text>
<text x="87.7" y="45.8">R4</text>
<text x="54.4" y="51.5">Header 2</text>
<text x="87.7" y="49.8">100</text>
<text x="87.7" y="53.3">R5</text>
<text x="124.1" y="49.1">LED 5050</text>
<text x="151.4" y="49.1">LED 5050</text>
<text x="178.8" y="49.1">LED 5050</text>
<text x="208.7" y="49.1">LED 5050</text>
<text x="236.1" y="49.1">LED 5050</text>
<text x="263.4" y="49.1">LED 5050</text>
<text x="87.7" y="57.3">100</text>
<text x="19.5" y="61.5">Header 5</text>
<text x="87.7" y="64.7">100</text>
<text x="87.7" y="60.7">R6</text>
<text x="124.1" y="64">D2</text>
<text x="151.4" y="64">D4</text>
<text x="178.8" y="64">D6</text>
<text x="208.7" y="64">D8</text>
<text x="236.1" y="64">D10</text>
<text x="263.4" y="64">D12</text>
<text x="19.5" y="66.5">P3</text>
<text x="54.4" y="69">P6</text>
<text x="124.6" y="68.5">B</text>
<text x="151.9" y="68.5">B</text>
<text x="179.3" y="68.5">B</text>
<text x="209.2" y="68.5">B</text>
<text x="236.5" y="68.5">B</text>
<text x="263.9" y="68.5">B</text>
<text x="124.6" y="75.9">R</text>
<text x="151.9" y="75.9">R</text>
<text x="179.3" y="75.9">R</text>
<text x="209.2" y="75.9">R</text>
<text x="236.5" y="75.9">R</text>
<text x="263.9" y="75.9">R</text>
<text x="19.5" y="81.4">Header 4</text>
<text x="54.4" y="81.4">ISP</text>
<text x="124.6" y="83.4">G</text>
<text x="151.9" y="83.4">G</text>
<text x="179.3" y="83.4">G</text>
<text x="209.2" y="83.4">G</text>
<text x="236.5" y="83.4">G</text>
<text x="263.9" y="83.4">G</text>
<text x="19.5" y="88.9">J1</text>
<text x="116.6" y="91.3">T1</text>
<text x="124.1" y="93.8">LED 5050</text>
<text x="144" y="91.3">T2</text>
<text x="151.4" y="93.8">LED 5050</text>
<text x="171.3" y="91.3">T3</text>
<text x="178.8" y="93.8">LED 5050</text>
<text x="201.2" y="91.3">T4</text>
<text x="208.7" y="93.8">LED 5050</text>
<text x="228.6" y="91.3">T5</text>
<text x="236.1" y="93.8">LED 5050</text>
<text x="256" y="91.3">T6</text>
<text x="263.4" y="93.8">LED 5050</text>
<text x="19.5" y="101.3">Power choose</text>
<text x="55.1" y="96.1">S1</text>
<text x="62.6" y="96.1">S2</text>
<text x="109.1" y="98.8">2K</text>
<text x="109.1" y="96.3">R8</text>
<text x="116.6" y="96.3">8050</text>
<text x="136.5" y="98.8">2K</text>
<text x="136.5" y="96.3">R9</text>
<text x="144" y="96.3">8050</text>
<text x="163.9" y="98.8">2K</text>
<text x="163.9" y="96.3">R10</text>
<text x="171.3" y="96.3">8050</text>
<text x="193.7" y="98.8">2K</text>
<text x="193.7" y="96.3">R11</text>
<text x="201.2" y="96.3">8050</text>
<text x="221.1" y="98.8">2K</text>
<text x="221.1" y="96.3">R12</text>
<text x="228.6" y="96.3">8050</text>
<text x="248.5" y="98.8">2K</text>
<text x="248.5" y="96.3">R13</text>
<text x="256" y="96.3">8050</text>
<text x="101.7" y="113.7">U1</text>
<text x="241" y="133.6">U2</text>
<text x="225.8" y="142.3">10uF</text>
<text x="225.8" y="139.8">C0</text>
<text x="167.1" y="147.1">10K</text>
<text x="167.1" y="144.6">R7</text>
<text x="241" y="146.1">LM1117MP-3.3</text>
<text x="166.1" y="155.8">C3</text>
<text x="176.1" y="155.8">C2</text>
<text x="186" y="154.8">C1</text>
<text x="86.7" y="161.5">X1</text>
<text x="166.1" y="158.2">0.1uF</text>
<text x="176.1" y="158.2">0.1uF</text>
<text x="186" y="157.3">10uF</text>
<text x="89.2" y="166">16M Hz</text>
<text x="89.2" y="163.5">Crystal</text>
<text x="101.7" y="166">ATmega168-16AI</text>
<text x="87.7" y="172.7">R14</text>
<text x="87.7" y="176.7">680K</text>
</g>
<g font-size="2.2" fill="#800000">
<text x="32" y="21.7">GND</text>
<text x="66.8" y="21.7">D2</text>
<text x="32" y="29.2">RX</text>
<text x="35.1" y="24.2">VIN</text>
<text x="66.8" y="24.2">D3</text>
<text x="66.8" y="26.7">D4</text>
<text x="81.8" y="24.2">R-1</text>
<text x="94.2" y="24.2">D5</text>
<text x="136.5" y="24.2">B-1</text>
<text x="163.9" y="24.2">B-1</text>
<text x="191.3" y="24.2">B-1</text>
<text x="221.1" y="24.2">B-1</text>
<text x="248.5" y="24.2">B-1</text>
<text x="275.9" y="24.2">B-1</text>
<text x="32" y="31.6">TX</text>
<text x="32" y="34.1">DTR</text>
<text x="41.9" y="34.1">RES</text>
<text x="81.8" y="31.6">G-1</text>
<text x="94.2" y="31.6">D6</text>
<text x="120.9" y="32.2" transform="rotate(-90 120.9 32.2)">LED0</text>
<text x="136.5" y="31.6">R-1</text>
<text x="148.3" y="32.2" transform="rotate(-90 148.3 32.2)">LED1</text>
<text x="163.9" y="31.6">R-1</text>
<text x="175.6" y="32.2" transform="rotate(-90 175.6 32.2)">LED2</text>
<text x="191.3" y="31.6">R-1</text>
<text x="205.5" y="32.2" transform="rotate(-90 205.5 32.2)">LED3</text>
<text x="221.1" y="31.6">R-1</text>
<text x="232.9" y="32.2" transform="rotate(-90 232.9 32.2)">LED4</text>
<text x="248.5" y="31.6">R-1</text>
<text x="260.3" y="32.2" transform="rotate(-90 260.3 32.2)">LED5</text>
<text x="275.9" y="31.6">R-1</text>
<text x="65" y="41.6">VIN</text>
<text x="81.8" y="39.1">B-1</text>
<text x="94.2" y="39.1">D7</text>
<text x="136.5" y="39.1">G-1</text>
<text x="163.9" y="39.1">G-1</text>
<text x="191.3" y="39.1">G-1</text>
<text x="221.1" y="39.1">G-1</text>
<text x="248.5" y="39.1">G-1</text>
<text x="275.9" y="39.1">G-1</text>
<text x="32" y="46.6">GND</text>
<text x="39.7" y="46.6">VCC</text>
<text x="81.8" y="46.6">G-2</text>
<text x="94.2" y="46.6">C0</text>
<text x="32" y="51.5">SDA</text>
<text x="32" y="54">SCL</text>
<text x="32" y="56.5">C3</text>
<text x="64.5" y="54">GND</text>
<text x="81.8" y="54">R-2</text>
<text x="94.2" y="54">C1</text>
<text x="81.8" y="61.5">B-2</text>
<text x="94.2" y="61.5">C2</text>
<text x="32" y="69">GND</text>
<text x="32" y="71.4">VCC</text>
<text x="49.4" y="71.4">B4</text>
<text x="67.4" y="69">VIN</text>
<text x="136.5" y="69">B-2</text>
<text x="163.9" y="69">B-2</text>
<text x="191.3" y="69">B-2</text>
<text x="221.1" y="69">B-2</text>
<text x="248.5" y="69">B-2</text>
<text x="275.9" y="69">B-2</text>
<text x="32" y="73.9">SDA</text>
<text x="32" y="76.4">SCL</text>
<text x="49.4" y="76.4">RES</text>
<text x="49.4" y="73.9">B5</text>
<text x="69.3" y="73.9">B3</text>
<text x="136.5" y="76.4">R-2</text>
<text x="163.9" y="76.4">R-2</text>
<text x="191.3" y="76.4">R-2</text>
<text x="221.1" y="76.4">R-2</text>
<text x="248.5" y="76.4">R-2</text>
<text x="275.9" y="76.4">R-2</text>
<text x="67" y="83.9">GND</text>
<text x="136.5" y="83.9">G-2</text>
<text x="163.9" y="83.9">G-2</text>
<text x="191.3" y="83.9">G-2</text>
<text x="221.1" y="83.9">G-2</text>
<text x="248.5" y="83.9">G-2</text>
<text x="275.9" y="83.9">G-2</text>
<text x="30.1" y="88.9">VIN</text>
<text x="54.4" y="88.9">D3</text>
<text x="61.8" y="88.9">D4</text>
<text x="34.7" y="91.3">VCC</text>
<text x="39.8" y="93.8">3.3V</text>
<text x="52.1" y="106.2">GND</text>
<text x="114.1" y="103.8">B0</text>
<text x="141.5" y="103.8">B1</text>
<text x="168.9" y="103.8">B2</text>
<text x="198.7" y="103.8">B3</text>
<text x="226.1" y="103.8">B4</text>
<text x="253.5" y="103.8">B5</text>
<text x="258.6" y="108.7">GND</text>
<text x="89.2" y="116.2">RX</text>
<text x="89.2" y="118.7">TX</text>
<text x="163.9" y="116.2">C0</text>
<text x="163.9" y="118.7">C1</text>
<text x="89.2" y="121.2">D2</text>
<text x="89.2" y="123.7">D3</text>
<text x="163.9" y="121.2">C2</text>
<text x="163.9" y="123.7">C3</text>
<text x="89.2" y="126.2">D4</text>
<text x="89.2" y="128.6">D5</text>
<text x="89.2" y="131.1">D6</text>
<text x="163.9" y="131.1">C6</text>
<text x="163.9" y="126.2">SDA</text>
<text x="163.9" y="128.6">SCL</text>
<text x="89.2" y="133.6">D7</text>
<text x="163.9" y="133.6">C7</text>
<text x="221.7" y="133.6">VIN</text>
<text x="268.7" y="133.6">3.3V</text>
<text x="94.2" y="141.1">B0</text>
<text x="94.2" y="143.6">B1</text>
<text x="163.9" y="138.6">RES</text>
<text x="94.2" y="146.1">B2</text>
<text x="94.2" y="148.5">B3</text>
<text x="181.5" y="146.1">VCC</text>
<text x="94.2" y="151">B4</text>
<text x="94.2" y="153.5">B5</text>
<text x="258.6" y="156">GND</text>
<text x="94.2" y="156">B6</text>
<text x="94.2" y="158.5">B7</text>
<text x="181.5" y="168.4">GND</text>
</g>
</svg>
